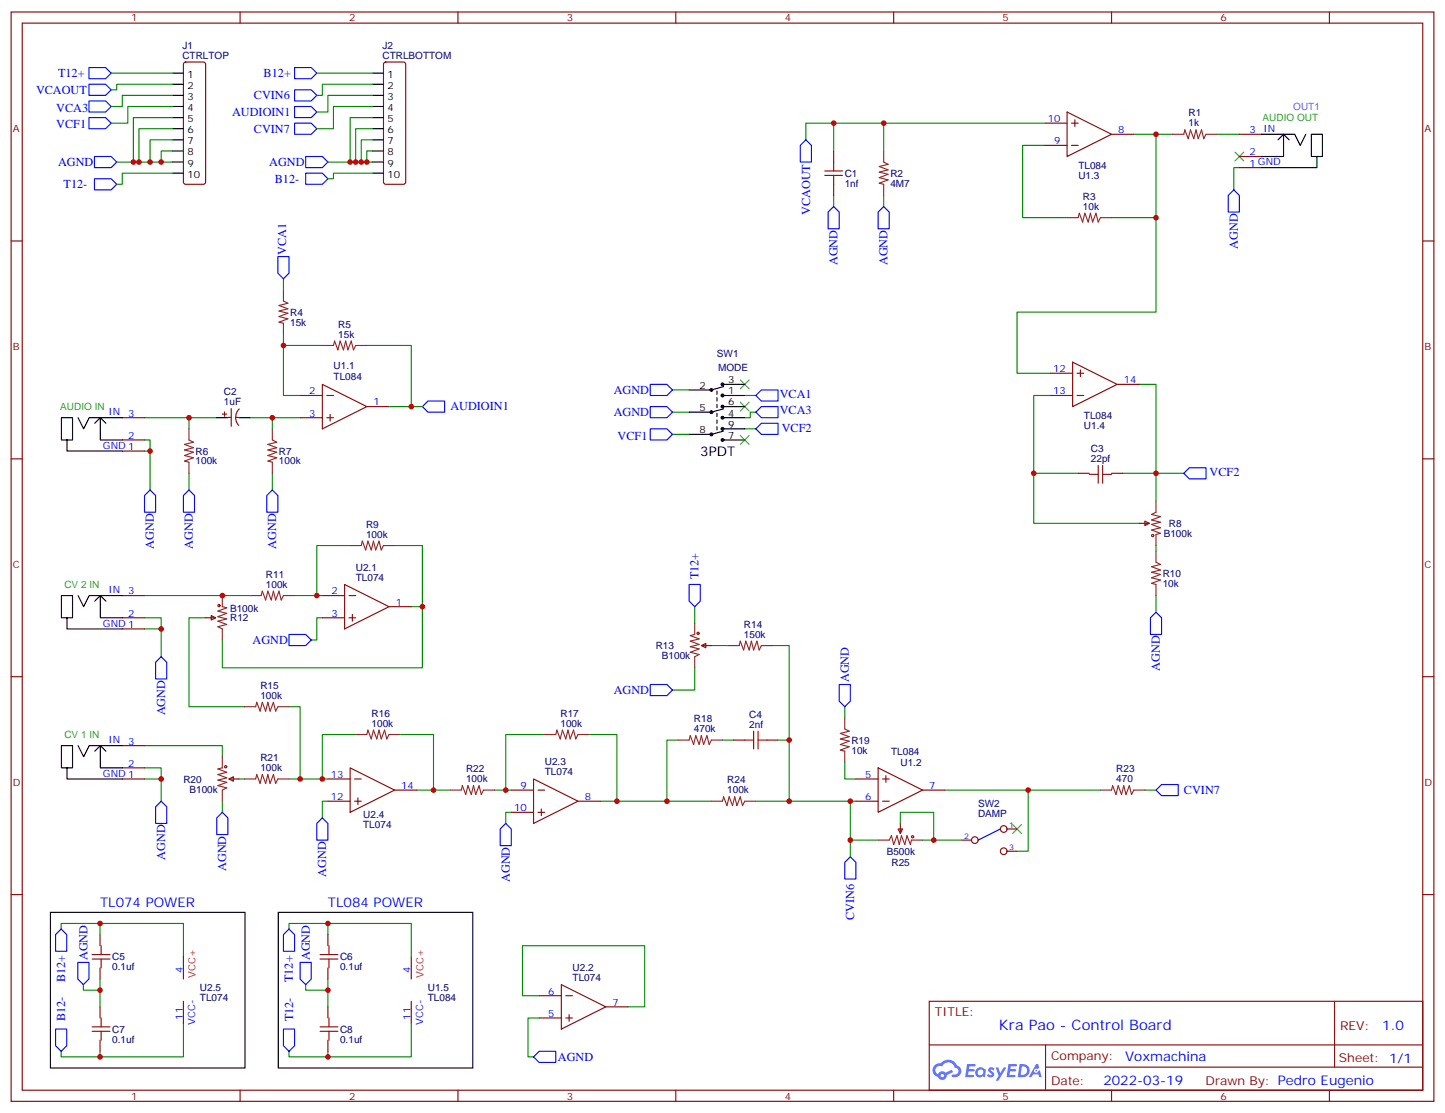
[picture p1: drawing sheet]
<svg xmlns="http://www.w3.org/2000/svg" width="459mm" height="353mm" viewBox="0 0 459 353" stroke-linecap="round" stroke-linejoin="round" font-family="sans-serif">
<g fill="none" stroke="#870000" stroke-width=".35">
<path d="M3.5 3.8h451.6v345.7h-451.6zM7.1 7.3h444.5v338.7h-444.5zM76.2 3.8v3.5M145.3 3.8v3.5M214.5 3.8v3.5M283.6 3.8v3.5M352.8 3.8v3.5M421.9 3.8v3.5M3.5 76.5h3.6M451.6 76.5h3.5M3.5 145.6h3.6M451.6 145.6h3.5"/>
<path d="M3.5 214.8h3.6M451.6 214.8h3.5M3.5 283.9h3.6M451.6 283.9h3.5M294.9 317.8h156.7v28.2h-156.7zM423.5 317.8l.1 20.9M295 331.6h156.4M331.8 338.7h119.6M331.8 331.6v14.1M76.2 346v3.5M145.3 346v3.5M214.5 346v3.5"/>
<path d="M283.6 346v3.5M352.8 346v3.5M421.9 346v3.5"/>
</g>
<g fill="#5487ff">
<path d="M313.9 339a1.22 1.22 0 0 1 1.7 .2l-.4 .6a.47 .47 0 0 0-.3-.4 .47 .47 0 0 0-.5 .2l.2 .2a1.14 1.14 0 0 1 .7 1.8 1.14 1.14 0 0 1-1.9 0l-.2-.2 .5-.6 .7 .4a.29 .29 0 0 0 .4-.2 .29 .29 0 0 0-.3-.3 1.04 1.04 0 0 1-.6-1.7z"/>
<path d="M306.9 337.7h2.4l.3 .2-.1 .5h-1.9l-.1 .9h1.5l.4 .4-.4 .3h-1.6l-.2 1.1 1.8 .1 .1 .3-.1 .3-2.7 .1z"/>
<path d="M320.1 337.7l2.6 .2-.1 .5h-1.8l-.1 .9h1.5l.3 .4-.4 .3h-1.5l-.2 1.1 1.7 .1 .2 .3-.2 .3-2.6 .1z"/>
<path d="M328.8 337.7h.7l.3 1.3-.6 .3a.69 .69 0 0 0-1 .3 .69 .69 0 0 0 .5 .9 .69 .69 0 0 0 .8-.6l.5-.2 .6 2.2h-.8l-.2-.9h-1.7l-.5 .9h-.9z"/>
<path d="M316 338.8h.8l.6 1.8 1.1-1.8h.9l-2.5 4.2h-.9l.9-1.6z"/>
<path d="M323.6 337.7l-.6 4.2h1.4a2.11 2.11 0 0 0 2.4-2.2 2.11 2.11 0 0 0-2.5-2zM324.3 338.4a1.43 1.43 0 0 1 1.7 1.7 1.43 1.43 0 0 1-2.1 1z"/>
<path d="M309.9 339.3a1.54 1.54 0 0 0-.1 2.2 1.54 1.54 0 0 0 2.2 .1l.6 .3 .3-2.3-.6-.3a1.49 1.49 0 0 0-2.4 0zM310.2 340.3a.94 .94 0 0 1 1.8 0 .94 .94 0 0 1-1.8 0z"/>
<path d="M296.6 338.1a2.18 2.18 0 0 0 1.1 3.7 1.44 1.44 0 0 0 1.6 .9 1.44 1.44 0 0 0 1.2-1.5l2-1-.4-.7-2 1a1.47 1.47 0 0 0-2.4 .4 1.39 1.39 0 0 1-.7-1.9 1.39 1.39 0 0 1 2-.5 2.12 2.12 0 0 1 2.2-1.3 2.12 2.12 0 0 1 1.9 1.7 1.14 1.14 0 0 1 1.1 1.4 1.14 1.14 0 0 1-1.7 .7 .43 .43 0 0 0-.5 .4 .43 .43 0 0 0 .4 .5 1.98 1.98 0 0 0 2.5-1.3 1.98 1.98 0 0 0-1.2-2.5 3.1 3.1 0 0 0-5.3-.7l-.8 .1zM298.5 341.4a.55 .55 0 0 1 1.1 0 .55 .55 0 0 1-1.1 0z"/>
<circle cx="328.8" cy="339.8" r=".26"/>
</g>
<path d="M391.9 48.3l2.9 2.8M394.8 48.3l-2.9 2.8M234.9 120.6l2.9 2.8M234.9 138.2l2.9 2.8M234.9 127.6l2.9 2.9M237.8 120.6l-2.9 2.8M237.8 138.2l-2.9 2.8M237.8 127.6l-2.9 2.9M321.4 261.7l2.8 2.8M324.2 261.7l-2.8 2.8" fill="none" stroke="#3c3" stroke-width=".35"/>
<g fill="none" stroke="#008700" stroke-width=".35">
<path d="M35.3 23.2h19.4M54.7 26.7h-17.7v1.8h-1.7M54.7 37.3h-12.4v14.1M54.7 30.3h-15.9v3.5h-3.5M54.7 33.8h-14.1v5.3h-5.3M100.5 23.2h17.7M118.2 26.7h-15.9v3.6h-1.8M118.2 30.3h-14.1v5.3h-3.6M118.2 37.3h-7.1v14.1M118.2 33.8h-12.4v7.1h-5.3M264.6 39.1h15.9v8.8M280.5 39.1h51.1"/>
<path d="M37 51.4h17.7M54.7 55h-15.9v3.5h-1.8M54.7 47.9h-3.5v3.5M54.7 44.4h-7.1v7M54.7 40.9h-10.6v10.5M104.1 51.4h14.1M118.2 55h-12.4v1.7h-1.7M118.2 47.9h-1.8v3.5M118.2 44.4h-3.5v7M118.2 40.9h-5.3v10.5M255.8 44.4v-5.3h8.8v8.8M331.6 46.1h-7v23h14.1"/>
<path d="M359.8 42.6h7.1v26.5h-14.1M366.9 42.6h5.3M386.3 42.6h7M393.3 53.2h-1.7v7.1M264.6 62v3.5M280.5 62v3.5M366.9 69.1v30h-44.1v19.4h10.6M90 88.5v3.5M90 106.1v3.5M102.3 109.6h-12.3v15.9h5.2M116.4 109.6h14.1v19.4h-7M45.9 132.6h14.1v3.5"/>
<path d="M45.9 139.6h1.7v3.6h-1.7M60 132.6h8.8M79.4 132.6h7v3.5M86.4 132.6h8.8M130.5 129h3.6M213.4 123.8h5.3M213.4 130.8h5.3M213.4 137.9h5.3M236.4 125.5h3.5M236.4 136.1h3.5M239.9 130.8h-1.8v1.8h-1.7M333.4 125.5h-5.3v24.7h14.1"/>
<path d="M361.6 122h5.3v28.2h-10.6M47.6 143.2v12.3M60 150.2v5.3M86.4 150.2v5.3M328.1 150.2v15.9h33.5M375.7 150.2h-8.8v8.8M111.1 173.1h-10.6v15.9M125.2 173.1h8.9v19.4h-3.6M366.9 173.1v1.8M45.9 189h33.5M45.9 196.1h5.3v3.5h-5.3M51.2 199.6v8.8"/>
<path d="M65.3 196.1h-5.3v28.2h17.6M93.5 189h8.8M102.3 196.1h-1.8v7h-1.7M134.1 192.5v19.4h-63.5v-8.8M220.5 192.5v5.3M366.9 189v5.3M220.5 211.9v7.1h-7.1M225.8 204.9h5.3M245.2 204.9h5.3v30h-3.6M45.9 236.6h24.7v3.6M91.7 224.3h3.5v22.9M112.9 233.1h-10.6v14.1"/>
<path d="M127 233.1h10.6v17.7h-5.3M172.9 233.1h-12.4v17.7M187 233.1h8.8v21.2h-5.3M215.2 234.9h-3.5v19.4M229.3 234.9h3.5M250.5 234.9v19.4h-10.6M268.1 224.3v3.5M45.9 243.7h5.3v3.5h-5.3M51.2 247.2v7.1M70.6 254.3v3.5M75.8 247.2h1.8M91.7 247.2h12.4"/>
<path d="M104.1 254.3h-1.8v5.3M137.6 250.8h5.3M157 250.8h5.3M162.3 257.8h-1.8v3.5M195.8 254.3h30M250.5 254.3h19.4v12.3h8.8M268.1 241.9v5.3h3.5M269.9 254.3h1.7M299.9 250.8h49.3M326.3 250.8v19.4h-3.5M363.4 250.8h3.5M269.9 266.6v5.3"/>
<path d="M285.8 261.3v-3.5h10.5v8.8h-3.5M296.3 266.6h8.9M19.4 294.9v-1.8h38.8v10.6M31.7 293.1v3.5M91.7 294.9v-1.8h38.8v10.6M104.1 293.1v3.5M31.7 310.7v3.6h-5.2v-1.8M31.7 314.3v5.2M104.1 310.7v3.6h-7.1v-1.8M104.1 314.3v5.2M171.1 316h-5.3v-15.9h38.8v19.4h-5.3M31.7 333.7v1.7"/>
<path d="M58.2 324.8v10.6h-38.8v-1.7M104.1 333.7v1.7M130.5 324.8v10.6h-38.8v-1.7M171.1 323.1h-3.5v12.3h1.7"/>
</g>
<g fill="none" stroke="#00f" stroke-width=".35">
<path d="M28.2 21.4h5.3l1.8 1.8-1.8 1.8h-5.3zM28.2 26.7h5.3l1.8 1.8-1.8 1.8h-5.3zM28.2 37.3h5.3l1.8 1.8-1.8 1.8h-5.3zM28.2 32h5.3l1.8 1.8-1.8 1.8h-5.3zM93.5 21.4h5.3l1.7 1.8-1.7 1.8h-5.3zM93.5 28.5h5.3l1.7 1.8-1.7 1.7h-5.3zM93.5 33.8h5.3l1.7 1.8-1.7 1.7h-5.3zM93.5 39.1h5.3l1.7 1.8-1.7 1.7h-5.3zM30 49.7h5.3l1.7 1.7-1.7 1.8h-5.3zM30 56.7h5.3l1.7 1.8-1.7 1.8h-5.3zM97 49.7h5.3l1.8 1.7-1.8 1.8h-5.3zM97 55h5.3l1.8 1.7-1.8 1.8h-5.3z"/>
<path d="M255.8 44.4l1.7 1.7v5.3h-3.5v-5.3zM262.8 67.3l1.8-1.8 1.7 1.8v5.3h-3.5zM278.7 67.3l1.8-1.8 1.7 1.8v5.3h-3.5zM391.6 60.3l1.7 1.7v5.3h-3.5v-5.3zM88.2 81.4h3.5v5.3l-1.7 1.8-1.8-1.8zM134.1 129l1.7-1.7h5.3v3.5h-5.3zM206.4 136.1h5.3l1.7 1.8-1.7 1.7h-5.3zM206.4 122h5.3l1.7 1.8-1.7 1.7h-5.3zM206.4 129h5.3l1.7 1.8-1.7 1.8h-5.3zM239.9 130.8l1.8-1.8h5.2v3.6h-5.2zM239.9 125.5l1.8-1.7h5.2v3.5h-5.2zM239.9 136.1l1.8-1.8h5.2v3.6h-5.2z"/>
<path d="M47.6 155.5l1.8 1.8v5.3h-3.5v-5.3zM60 155.5l1.7 1.8v5.3h-3.5v-5.3zM86.4 155.5l1.8 1.8v5.3h-3.5v-5.3zM375.7 150.2l1.8-1.8h5.3v3.6h-5.3zM218.7 185.5h3.5v5.3l-1.7 1.7-1.8-1.7zM366.9 194.3l1.8 1.8v5.3h-3.6v-5.3zM51.2 208.4l1.7 1.8v5.3h-3.5v-5.3zM91.7 201.4h5.3l1.8 1.7-1.8 1.8h-5.3zM206.4 217.2h5.3l1.7 1.8-1.7 1.8h-5.3zM266.3 217.2h3.6v5.3l-1.8 1.8-1.8-1.8zM51.2 254.3l1.7 1.7v5.3h-3.5v-5.3zM70.6 257.8l1.7 1.8v5.3h-3.5v-5.3z"/>
<path d="M102.3 259.6l1.8 1.7v5.3h-3.6v-5.3zM366.9 250.8l1.8-1.8h5.2v3.5h-5.2zM160.5 261.3l1.8 1.8v5.3h-3.6v-5.3zM269.9 271.9l1.7 1.8v5.3h-3.5v-5.3zM317.5 263.1l-7.1 3.5M19.4 294.9l1.8 1.7v5.3h-3.6v-5.3zM90 296.6l1.7-1.7 1.8 1.7v5.3h-3.5zM24.7 305.4h3.5v5.3l-1.7 1.8-1.8-1.8zM95.2 305.4h3.6v5.3l-1.8 1.8-1.8-1.8zM17.6 326.6h3.6v5.3l-1.8 1.8-1.8-1.8zM90 326.6h3.5v5.3l-1.8 1.8-1.7-1.8zM169.3 335.4l1.8-1.7h5.3v3.5h-5.3z"/>
</g>
<g fill="#000" stroke="#000" stroke-width=".35">
<circle cx="225.8" cy="137.9" r=".44"/>
<circle cx="225.8" cy="123.8" r=".44"/>
<circle cx="225.8" cy="130.8" r=".44"/>
<circle cx="229.3" cy="122" r=".44"/>
<circle cx="229.3" cy="136.1" r=".44"/>
<circle cx="229.3" cy="139.6" r=".44"/>
<circle cx="229.3" cy="125.5" r=".44"/>
<circle cx="229.3" cy="129" r=".44"/>
<circle cx="229.3" cy="132.6" r=".44"/>
</g>
<g fill="none" stroke="#000" stroke-width=".35">
<path d="M54.7 23.2h3.5M54.7 26.7h3.5M54.7 30.3h3.5M54.7 33.8h3.5M54.7 37.3h3.5M118.2 23.2h3.5M118.2 26.7h3.5M118.2 30.3h3.5M118.2 33.8h3.5M118.2 37.3h3.5M54.7 40.9h3.5M54.7 44.4h3.5"/>
<path d="M54.7 47.9h3.5M54.7 51.4h3.5M54.7 55h3.5M118.2 40.9h3.5M118.2 44.4h3.5M118.2 47.9h3.5M118.2 51.4h3.5M118.2 55h3.5M400.3 42.6h10.6l1.8 3.5 1.7-3.5M405.6 44.4l1.8-1.8v7.1h-7.1M407.4 42.6l1.7 1.8M418 49.7h1.7v-7.1h-3.5v7.1h1.8v3.5h-17.7"/>
<path d="M21.3 139.6h-1.8v-7h3.5v7h-1.7v3.6h17.6M24.8 132.6l1.7 3.5 1.8-3.5h10.6M31.8 132.6l-1.7 1.7M33.6 134.3l-1.8-1.7v7h7.1M68.8 132.6h3.5M75.8 132.6h3.6M227.5 124.1v1.1M227.5 126.2v1.1M227.5 128.3v1.1M227.5 131.2v1M227.5 133.3v1M227.5 135.4v1.1"/>
<path d="M229.3 129h7.1M229.3 132.6h7.1M229.3 136.1h7.1M229.3 139.6h7.1M229.3 125.5h7.1M229.3 122h7.1M229.7 129.8l-3.9 1h-7.1M229.7 136.8l-3.9 1.1h-7.1M229.7 122.7l-3.9 1.1h-7.1M21.3 196.1h-1.8v-7.1h3.5v7.1h-1.7v3.5h17.6M24.8 189l1.7 3.5 1.8-3.5h10.6M31.8 189l-1.7 1.8"/>
<path d="M33.6 190.8l-1.8-1.8v7.1h7.1M24.8 236.6l1.7 3.6 1.8-3.6h10.6M31.8 236.6l-1.7 1.8M33.6 238.4l-1.8-1.8v7.1h7.1M21.3 243.7h-1.8v-7.1h3.5v7.1h-1.7v3.5h17.6M16 289.6h61.7v49.3h-61.7zM88.3 289.6h61.8v49.3h-61.8z"/>
</g>
<g fill="none" stroke="#8c2424" stroke-width=".35">
<path d="M280.5 47.9v3.5l1.4 .7-2.9 .7 2.9 1.1-2.9 .7 2.9 .7-2.9 1.1 2.9 .7-2.9 1 1.5 .4v3.5M372.2 42.6h3.5l.4-1.4 1 2.8 .7-2.8 1.1 2.8 .7-2.8 .7 2.8 1-2.8 .8 2.8 .7-1.4h3.5M338.7 69.1h3.5l.3-1.4 1.1 2.8 .7-2.8 1.1 2.8 .7-2.8 .7 2.8 1-2.8 .7 2.8 .7-1.4h3.6M90 92v3.5l1.4 .7-2.9 .7 2.9 1.1-2.9 .7 2.9 .7-2.9 1.1 2.9 .7-2.9 1 1.5 .4v3.5M102.3 109.6h3.5l.4-1.4 1 2.9 .7-2.9 1.1 2.9 .7-2.9 .7 2.9 1.1-2.9 .7 2.9 .7-1.5h3.5M60 136.1v3.5l1.4 .7-2.8 .7 2.8 1.1-2.8 .7 2.8 .7-2.8 1.1 2.8 .7-2.8 1 1.4 .4v3.5M86.4 136.1v3.5l1.4 .7-2.8 .7 2.8 1.1-2.8 .7 2.8 .7-2.8 1.1 2.8 .7-2.8 1 1.4 .4v3.5M366.9 159v3.6l-1.4 .7 2.8 .7-2.8 1 2.8 .7-2.8 .7 2.8 1.1-2.8 .7 2.8 1.1-1.4 .3v3.5M111.1 173.1h3.5l.4-1.4 1.1 2.9 .7-2.9 1 2.9 .7-2.9 .7 2.9 1.1-2.9 .7 2.9 .7-1.5h3.5M366.9 174.9v3.5l1.4 .7-2.8 .7 2.8 1.1-2.8 .7 2.8 .7-2.8 1.1 2.8 .7-2.8 1 1.4 .4v3.5M70.6 189v3.5l1.4 .4-2.9 1.1 2.9 .7-2.9 1 2.9 .7-2.9 .7 2.9 1.1-2.9 .7 1.5 .7v3.5M79.4 189h3.5l.4-1.4 1 2.8 .7-2.8 1.1 2.8 .7-2.8 .7 2.8 1-2.8 .7 2.8 .8-1.4h3.5"/>
<path d="M220.5 197.8v3.6l-1.4 .3 2.8 1.1-2.8 .7 2.8 1-2.8 .7 2.8 .8-2.8 1 2.8 .7-1.4 .7v3.5M231.1 204.9h3.5l.3-1.4 1.1 2.8 .7-2.8 1.1 2.8 .7-2.8 .7 2.8 1-2.8 .7 2.8 .7-1.4h3.6M77.6 224.3h3.5l.4-1.4 1 2.8 .8-2.8 1 2.8 .7-2.8 .7 2.8 1.1-2.8 .7 2.8 .7-1.4M88.2 224.3h3.5M112.9 233.1h3.5l.4-1.4 1 2.8 .7-2.8 1.1 2.8 .7-2.8 .7 2.8 1.1-2.8 .7 2.8 .7-1.4h3.5M172.9 233.1h3.5l.3-1.4 1.1 2.8 .7-2.8 1.1 2.8 .7-2.8 .7 2.8 1-2.8 .7 2.8 .7-1.4h3.6M215.2 234.9h3.5l.4-1.4 1 2.8 .7-2.8 1.1 2.8 .7-2.8 .7 2.8 1.1-2.8 .7 2.8 .7-1.4M225.8 234.9h3.5M268.1 227.8v3.6l1.4 .7-2.8 .7 2.8 1-2.8 .7 2.8 .7-2.8 1.1 2.8 .7-2.8 1.1 1.4 .3v3.5M70.6 240.2v3.5l-1.5 .4 2.9 1-2.9 .7 2.9 1.1-2.9 .7 2.9 .7-2.9 1 2.9 .7-1.4 .8v3.5M77.6 247.2h3.5l.4-1.4 1 2.8 .8-2.8 1 2.8 .7-2.8 .7 2.8 1.1-2.8 .7 2.8 .7-1.4M88.2 247.2h3.5"/>
<path d="M142.9 250.8h3.5l.4-1.5 1 2.9 .7-2.9 1.1 2.9 .7-2.9 .7 2.9 1-2.9 .7 2.9 .8-1.4h3.5M225.8 254.3h3.5l.4-1.4 1 2.8 .7-2.8 1.1 2.8 .7-2.8 .7 2.8 1-2.8 .8 2.8 .7-1.4h3.5M349.2 250.8h3.6l.3-1.5 1.1 2.9 .7-2.9 1 2.9 .8-2.9 .7 2.9 1-2.9 .7 2.9 .7-1.4h3.6M278.7 266.6h3.5l.7-1.4 .7 2.8 1.1-2.8 .7 2.8 .7-2.8 1.1 2.8 .7-2.8 1 2.8 .4-1.4h3.5"/>
</g>
<g fill="none" stroke="#870000" stroke-width=".35">
<path d="M58.4 19.9l.5-.2h5.7l.5 .2 .2 .5v37.4l-.3 .5-.4 .2h-5.7l-.5-.2-.2-.5v-37.4zM121.9 19.9l.5-.2h5.7l.5 .2 .2 .5v37.4l-.3 .5-.4 .2h-5.7l-.5-.2-.2-.5v-37.4zM331.6 39.1h7.1M338.7 35.6l14.1 7-14.1 7.1zM340.1 39.1h2.1M341.1 38v2.1M264.6 47.9v3.5M264.6 58.5v3.5M331.6 46.1h7.1M340.1 46.1h2.1M352.8 42.6h7M393.3 53.2h7.1"/>
<path d="M393.3 49.7h7.1M393.3 42.6h7.1M333.4 118.5h7M340.4 114.9l14.1 7.1-14.1 7zM341.8 118.5h2.2M342.9 117.4v2.1M38.8 139.6h7.1M38.8 132.6h7.1M70.6 131.4h1.4M71.3 130.7v1.4M72.3 132.5h1.1M73.4 129.7v5.6"/>
<path d="M74.8 132.5h1M75.9 129.8a3.8 3.8 0 0 0-.1 5.2M95.2 132.6h7.1M95.2 125.5h7.1M102.3 122l14.1 7-14.1 7.1zM103.7 132.6h2.1M103.7 125.5h2.1M104.8 131.5v2.1M116.4 129h7.1M333.4 125.5h7M341.8 125.5h2.2M354.5 122h7.1"/>
<path d="M38.8 143.2h7.1M342.2 150.2h3.5M352.8 150.2h3.5M361.6 166.1h3.2M363.4 165.4l1.4 .7-1.4 .7zM38.8 196.1h7.1M38.8 189h7.1M38.8 199.6h7.1M65.3 196.1h3.1M67 195.4l1.4 .7-1.4 .7zM102.3 196.1h7.1M102.3 189h7.1"/>
<path d="M109.4 185.5l14.1 7-14.1 7.1zM110.8 196.1h2.1M110.8 189h2.1M111.8 195v2.1M123.5 192.5h7M222.6 204.9l1.4-.7v1.4zM222.6 204.9h3.2M38.8 236.6h7.1M232.8 234.9h3.6M243.4 234.9h3.5M38.8 247.2h7.1M38.8 243.7h7.1"/>
<path d="M72.7 247.2l1.4-.7v1.4zM72.7 247.2h3.1M104.1 247.2h7M104.1 254.3h7M111.1 243.7l14.1 7.1-14.1 7zM112.5 247.2h2.2M112.5 254.3h2.2M113.6 253.2v2.1M125.2 250.8h7.1M162.3 250.8h7M162.3 257.8h7M169.3 247.2l14.1 7.1-14.1 7z"/>
<path d="M170.7 250.8h2.2M170.7 257.8h2.2M171.8 256.8v2.1M183.4 254.3h7.1M271.6 247.2h7.1M271.6 254.3h7.1M278.7 243.7l14.1 7.1-14.1 7zM280.1 247.2h2.1M280.1 254.3h2.1M281.2 246.2v2.1M292.8 250.8h7.1M285 263.1h1.5l-.7 1.4z"/>
<path d="M285.8 261.3v3.2M305.2 266.6h3.1M319.6 270.2h3.2M319.6 263.1h3.2M31.7 296.6v3.5M104.1 296.6v3.5M31.7 307.2v3.5M31.7 319.5v3.6M58.2 303.7v7M58.2 317.8v7M104.1 307.2v3.5M104.1 319.5v3.6"/>
<path d="M130.5 303.7v7M130.5 317.8v7M171.1 316h7.1M178.2 312.5l14.1 7-14.1 7.1zM179.6 316h2.1M192.3 319.5h7M31.7 330.1v3.6M104.1 330.1v3.6M171.1 323.1h7.1M179.6 323.1h2.1M180.6 322v2.1"/>
<circle cx="309.4" cy="266.6" r="1.06"/>
<circle cx="318.6" cy="263.1" r="1.06"/>
<circle cx="318.6" cy="270.2" r="1.06"/>
</g>
<g fill="none" stroke="#a10000" stroke-width=".35">
<path d="M261.8 54.3h5.6M261.8 55.7h5.6M264.6 51.4v2.9M264.6 55.7v2.8M345.7 150.6h2.8M348.5 147.7v5.7M350 150.6h2.8M350 147.7v5.7M236.4 234.9h2.8M239.2 232.1v5.6M240.6 232.1v5.6M240.6 234.9h2.8"/>
<path d="M29.3 304.4h5.6M29.3 303h5.6M32.1 300.1v2.9M32.1 304.4v2.8M101.6 304.4h5.6M101.6 303h5.6M104.4 300.1v2.9M104.4 304.4v2.8M29.3 327.3h5.6M29.3 325.9h5.6M32.1 323.1v2.8M32.1 327.3v2.8"/>
<path d="M101.6 327.3h5.6M101.6 325.9h5.6M104.4 323.1v2.8M104.4 327.3v2.8"/>
<circle cx="365.8" cy="170" r=".35"/>
<circle cx="69.5" cy="192.2" r=".35"/>
<circle cx="221.5" cy="201" r=".35"/>
<circle cx="71.6" cy="243.3" r=".35"/>
<circle cx="289.6" cy="265.6" r=".35"/>
</g>
<g fill="#c00">
<circle cx="366.9" cy="150.2" r=".88"/>
<circle cx="328.1" cy="150.2" r=".88"/>
<circle cx="366.9" cy="69.1" r=".88"/>
<circle cx="366.9" cy="42.6" r=".88"/>
<circle cx="326.3" cy="250.8" r=".88"/>
<circle cx="90" cy="109.6" r=".88"/>
<circle cx="60" cy="132.6" r=".88"/>
<circle cx="47.6" cy="143.2" r=".88"/>
<circle cx="250.5" cy="234.9" r=".88"/>
<circle cx="211.7" cy="254.3" r=".88"/>
<circle cx="195.8" cy="254.3" r=".88"/>
<circle cx="104.1" cy="314.3" r=".88"/>
<circle cx="104.1" cy="335.4" r=".88"/>
<circle cx="104.1" cy="293.1" r=".88"/>
<circle cx="100.5" cy="189" r=".88"/>
<circle cx="70.6" cy="189" r=".88"/>
<circle cx="95.3" cy="247.2" r=".88"/>
<circle cx="160.5" cy="250.8" r=".88"/>
<circle cx="137.6" cy="250.8" r=".88"/>
<circle cx="102.3" cy="247.2" r=".88"/>
<circle cx="51.2" cy="199.6" r=".88"/>
<circle cx="51.2" cy="247.2" r=".88"/>
<circle cx="86.4" cy="132.6" r=".88"/>
<circle cx="31.8" cy="293.1" r=".88"/>
<circle cx="31.8" cy="335.4" r=".88"/>
<circle cx="31.8" cy="314.3" r=".88"/>
<circle cx="269.9" cy="266.6" r=".88"/>
<circle cx="130.5" cy="129" r=".88"/>
<circle cx="264.6" cy="39.1" r=".88"/>
<circle cx="280.5" cy="39.1" r=".88"/>
<circle cx="134.1" cy="192.5" r=".88"/>
<circle cx="51.2" cy="51.4" r=".88"/>
<circle cx="47.6" cy="51.4" r=".88"/>
<circle cx="44.1" cy="51.4" r=".88"/>
<circle cx="42.3" cy="51.4" r=".88"/>
<circle cx="116.4" cy="51.4" r=".88"/>
<circle cx="114.7" cy="51.4" r=".88"/>
<circle cx="112.9" cy="51.4" r=".88"/>
<circle cx="111.1" cy="51.4" r=".88"/>
<circle cx="250.5" cy="254.3" r=".88"/>
<circle cx="269.9" cy="254.3" r=".88"/>
<circle cx="296.3" cy="266.6" r=".88"/>
</g>
<text font-size="4.6" fill="#00f" x="317" y="326.8">Kra Pao - Control Board</text>
<text font-size="4.2" x="222.2" y="144.6">3PDT</text>
<g font-size="4.2" fill="#00f">
<text x="31.7" y="287.8">TL074 POWER</text>
<text x="104.1" y="287.8">TL084 POWER</text>
<text x="438.7" y="327">1.0</text>
<text x="357.1" y="336.6">Voxmachina</text>
<text x="350.2" y="344.4">2022-03-19</text>
</g>
<g font-size="3.9" fill="#00f">
<text x="11.4" y="29.8">VCAOUT</text>
<text x="18.4" y="24.5">T12+</text>
<text x="83.7" y="24.5">B12+</text>
<text x="17.9" y="35.6">VCA3</text>
<text x="80.6" y="31.5">CVIN6</text>
<text x="17.9" y="40.7">VCF1</text>
<text x="73.7" y="36.8">AUDIOIN1</text>
<text x="80.6" y="42.2">CVIN7</text>
<text x="18.4" y="52.7">AGND</text>
<text x="85.4" y="52.7">AGND</text>
<text x="20.2" y="59.7">T12-</text>
<text x="87.2" y="58">B12-</text>
<text x="257.1" y="68.2" transform="rotate(-90 257.1 68.2)">VCAOUT</text>
<text x="90.8" y="80.9" transform="rotate(-90 90.8 80.9)">VCA1</text>
<text x="392.8" y="78.9" transform="rotate(-90 392.8 78.9)">AGND</text>
<text x="265.8" y="84.2" transform="rotate(-90 265.8 84.2)">AGND</text>
<text x="281.7" y="84.2" transform="rotate(-90 281.7 84.2)">AGND</text>
<text x="194.8" y="125">AGND</text>
<text x="142.9" y="130.3">AUDIOIN1</text>
<text x="247.5" y="131.5">VCA3</text>
<text x="247.5" y="126.3">VCA1</text>
<text x="194.8" y="132.1">AGND</text>
<text x="248.1" y="137">VCF2</text>
<text x="196" y="139.5">VCF1</text>
<text x="383.9" y="151">VCF2</text>
<text x="48.9" y="174.1" transform="rotate(-90 48.9 174.1)">AGND</text>
<text x="61.2" y="174.1" transform="rotate(-90 61.2 174.1)">AGND</text>
<text x="87.7" y="174.1" transform="rotate(-90 87.7 174.1)">AGND</text>
<text x="221.7" y="183.9" transform="rotate(-90 221.7 183.9)">T12+</text>
<text x="80.1" y="204.4">AGND</text>
<text x="368.1" y="212.9" transform="rotate(-90 368.1 212.9)">AGND</text>
<text x="194.8" y="220.3">AGND</text>
<text x="269.4" y="216.5" transform="rotate(-90 269.4 216.5)">AGND</text>
<text x="52.4" y="227.1" transform="rotate(-90 52.4 227.1)">AGND</text>
<text x="375.8" y="252">CVIN7</text>
<text x="52.4" y="272.9" transform="rotate(-90 52.4 272.9)">AGND</text>
<text x="71.8" y="276.4" transform="rotate(-90 71.8 276.4)">AGND</text>
<text x="103.6" y="278.2" transform="rotate(-90 103.6 278.2)">AGND</text>
<text x="161.8" y="280" transform="rotate(-90 161.8 280)">AGND</text>
<text x="271.1" y="291.9" transform="rotate(-90 271.1 291.9)">CVIN6</text>
<text x="27.7" y="304.7" transform="rotate(-90 27.7 304.7)">AGND</text>
<text x="98.3" y="304.7" transform="rotate(-90 98.3 304.7)">AGND</text>
<text x="20.7" y="311.7" transform="rotate(-90 20.7 311.7)">B12+</text>
<text x="93" y="311.7" transform="rotate(-90 93 311.7)">T12+</text>
<text x="20.7" y="324.1" transform="rotate(-90 20.7 324.1)">B12-</text>
<text x="93" y="324.1" transform="rotate(-90 93 324.1)">T12-</text>
<text x="177.1" y="336.7">AGND</text>
</g>
<g font-size="3.9" fill="#800">
<text x="296.7" y="322.4">TITLE:</text>
<text x="425.3" y="327">REV:</text>
<text x="333.6" y="336.6">Company:</text>
<text x="425" y="337.2">Sheet: 1/1</text>
<text x="333.6" y="344.2">Date:</text>
<text x="382.6" y="344.3">Drawn By: Pedro Eugenio</text>
</g>
<g font-size="3.2" fill="#800">
<text x="41.6" y="6.8">1</text>
<text x="110.8" y="6.8">2</text>
<text x="179.9" y="6.8">3</text>
<text x="249.1" y="6.8">4</text>
<text x="318.2" y="6.8">5</text>
<text x="387.3" y="6.8">6</text>
<text x="4.1" y="41.9">A</text>
<text x="452.1" y="41.9">A</text>
<text x="4.1" y="111.1">B</text>
<text x="452.1" y="111.1">B</text>
<text x="4.1" y="180.2">C</text>
<text x="452.1" y="180.2">C</text>
<text x="4.1" y="249.3">D</text>
<text x="452.1" y="249.3">D</text>
<text x="41.6" y="349">1</text>
<text x="110.8" y="349">2</text>
<text x="179.9" y="349">3</text>
<text x="249.1" y="349">4</text>
<text x="318.2" y="349">5</text>
<text x="387.3" y="349">6</text>
</g>
<g font-size="3.2" fill="#000080">
<text x="57.9" y="15.5">J1</text>
<text x="121.4" y="15.5">J2</text>
<text x="57.9" y="18.6">CTRLTOP</text>
<text x="121.4" y="18.6">CTRLBOTTOM</text>
<text x="377.2" y="40.1">1k</text>
<text x="377.2" y="37">R1</text>
<text x="342.2" y="53.6">TL084</text>
<text x="268.1" y="59.3">1nf</text>
<text x="268.1" y="56.1">C1</text>
<text x="282.6" y="59.3">4M7</text>
<text x="282.6" y="56.1">R2</text>
<text x="342.2" y="56.9">U1.3</text>
<text x="343.7" y="63.4">R3</text>
<text x="343.7" y="66.6">10k</text>
<text x="92.1" y="100.2">R4</text>
<text x="92.1" y="103.4">15k</text>
<text x="107.3" y="107.2">15k</text>
<text x="107.3" y="104">R5</text>
<text x="227.5" y="113.2">SW1</text>
<text x="105.9" y="117.2">U1.1</text>
<text x="227.9" y="117.8">MODE</text>
<text x="71.1" y="125.4">C2</text>
<text x="105.9" y="120.6">TL084</text>
<text x="71.1" y="128.6">1uF</text>
<text x="344" y="132.9">TL084</text>
<text x="344" y="136.3">U1.4</text>
<text x="346.2" y="143.5">C3</text>
<text x="62.1" y="147.4">100k</text>
<text x="62.1" y="144.3">R6</text>
<text x="88.5" y="147.4">100k</text>
<text x="88.5" y="144.3">R7</text>
<text x="346.2" y="146.7">22pf</text>
<text x="116.2" y="167.5">R9</text>
<text x="371" y="167.2">R8</text>
<text x="116.2" y="170.7">100k</text>
<text x="369.3" y="170.3">B100k</text>
<text x="84.4" y="183.4">R11</text>
<text x="112.9" y="184.3">TL074</text>
<text x="112.9" y="181.1">U2.1</text>
<text x="369" y="183.1">R10</text>
<text x="84.4" y="186.5">100k</text>
<text x="369" y="186.3">10k</text>
<text x="73" y="194.2">B100k</text>
<text x="73" y="197.2">R12</text>
<text x="236.1" y="202.4">150k</text>
<text x="236.1" y="199.2">R14</text>
<text x="208.1" y="206">R13</text>
<text x="210.1" y="209.2">B100k</text>
<text x="82.6" y="221.8">100k</text>
<text x="82.6" y="218.7">R15</text>
<text x="117.9" y="227.5">R16</text>
<text x="177.9" y="227.5">R17</text>
<text x="237.8" y="227.9">C4</text>
<text x="117.9" y="230.6">100k</text>
<text x="177.9" y="230.6">100k</text>
<text x="220.2" y="232.4">470k</text>
<text x="220.2" y="229.2">R18</text>
<text x="237.8" y="231">2nf</text>
<text x="270.2" y="239.2">10k</text>
<text x="270.2" y="236">R19</text>
<text x="282.8" y="239.5">TL084</text>
<text x="82.6" y="244.8">100k</text>
<text x="82.6" y="241.6">R21</text>
<text x="147.9" y="245.1">R22</text>
<text x="172.9" y="242.9">U2.3</text>
<text x="285.8" y="243.1">U1.2</text>
<text x="354.3" y="245.1">R23</text>
<text x="58.2" y="248.4">R20</text>
<text x="60.1" y="251.5">B100k</text>
<text x="147.9" y="248.3">100k</text>
<text x="172.9" y="246.1">TL074</text>
<text x="230.8" y="251.8">100k</text>
<text x="230.8" y="248.6">R24</text>
<text x="354.3" y="248.3">470</text>
<text x="310.4" y="256">SW2</text>
<text x="115.3" y="262.7">TL074</text>
<text x="115.3" y="259.5">U2.4</text>
<text x="310.4" y="259.2">DAMP</text>
<text x="281.4" y="271.3">B500k</text>
<text x="282.9" y="274.8">R25</text>
<text x="35.6" y="304.8">C5</text>
<text x="107.9" y="304.8">C6</text>
<text x="35.6" y="308">0.1uf</text>
<text x="107.9" y="308">0.1uf</text>
<text x="181.7" y="311.3">TL074</text>
<text x="181.7" y="308.1">U2.2</text>
<text x="63.5" y="317.7">TL074</text>
<text x="63.5" y="314.6">U2.5</text>
<text x="135.8" y="317.7">TL084</text>
<text x="135.8" y="314.6">U1.5</text>
<text x="35.6" y="327.7">C7</text>
<text x="107.9" y="327.7">C8</text>
<text x="35.6" y="330.9">0.1uf</text>
<text x="107.9" y="330.9">0.1uf</text>
</g>
<g font-size="3.2">
<text x="59.5" y="24.6">1</text>
<text x="59.5" y="28.2">2</text>
<text x="123" y="24.6">1</text>
<text x="123" y="28.2">2</text>
<text x="59.5" y="31.7">3</text>
<text x="59.5" y="35.2">4</text>
<text x="123" y="31.7">3</text>
<text x="123" y="35.2">4</text>
<text x="59.5" y="38.7">5</text>
<text x="123" y="38.7">5</text>
<text x="59.5" y="42.3">6</text>
<text x="59.5" y="45.8">7</text>
<text x="123" y="42.3">6</text>
<text x="123" y="45.8">7</text>
<text x="59.5" y="49.3">8</text>
<text x="59.5" y="52.8">9</text>
<text x="123" y="49.3">8</text>
<text x="123" y="52.8">9</text>
<text x="59.5" y="56.4">10</text>
<text x="123" y="56.4">10</text>
<text x="222" y="123.4">2</text>
<text x="231.1" y="125.2">1</text>
<text x="231.1" y="121.6">3</text>
<text x="222" y="130.5">5</text>
<text x="231.1" y="128.7">6</text>
<text x="222" y="137.5">8</text>
<text x="231.1" y="132.2">4</text>
<text x="231.1" y="135.7">9</text>
<text x="231.1" y="139.3">7</text>
</g>
<text font-size="3.2" fill="#66f" x="410.4" y="34.9">OUT1</text>
<g font-size="3.2" fill="#00f">
<text x="332.5" y="38.7">10</text>
<text x="401" y="41.9">IN</text>
<text x="334.5" y="45.8">9</text>
<text x="354.9" y="42.3">8</text>
<text x="396.5" y="42.3">3</text>
<text x="396.5" y="52.8">1 GND</text>
<text x="396.5" y="49.3">2</text>
<text x="334.3" y="118.1">12</text>
<text x="98.2" y="125.2">2</text>
<text x="334.3" y="125.2">13</text>
<text x="356.7" y="121.6">14</text>
<text x="34.5" y="131.9">IN</text>
<text x="118.5" y="128.7">1</text>
<text x="40.7" y="132.2">3</text>
<text x="98.2" y="132.2">3</text>
<text x="32.7" y="142.5">GND 1</text>
<text x="40.7" y="139.3">2</text>
<text x="34.5" y="188.3">IN</text>
<text x="40.7" y="188.7">3</text>
<text x="105.2" y="188.7">2</text>
<text x="40.7" y="195.7">2</text>
<text x="105.2" y="195.7">3</text>
<text x="125.6" y="192.2">1</text>
<text x="32.7" y="198.9">GND 1</text>
<text x="34.5" y="235.9">IN</text>
<text x="40.7" y="236.3">3</text>
<text x="40.7" y="243.3">2</text>
<text x="32.7" y="246.5">GND 1</text>
<text x="105" y="246.9">13</text>
<text x="127.4" y="250.4">14</text>
<text x="165.2" y="250.4">9</text>
<text x="274.6" y="246.9">5</text>
<text x="294.9" y="250.4">7</text>
<text x="105" y="253.9">12</text>
<text x="163.2" y="257.5">10</text>
<text x="185.6" y="253.9">8</text>
<text x="274.6" y="253.9">6</text>
<text x="58" y="309" transform="rotate(-90 58 309)">4</text>
<text x="130.3" y="309" transform="rotate(-90 130.3 309)">4</text>
<text x="174" y="315.7">6</text>
<text x="58" y="323.6" transform="rotate(-90 58 323.6)">11</text>
<text x="130.3" y="323.6" transform="rotate(-90 130.3 323.6)">11</text>
<text x="174" y="322.7">5</text>
<text x="194.4" y="319.2">7</text>
<text x="62" y="325.2" transform="rotate(-90 62 325.2)">VCC-</text>
<text x="134.3" y="325.2" transform="rotate(-90 134.3 325.2)">VCC-</text>
</g>
<g font-size="3.2" fill="#690">
<text x="400.7" y="38.5">AUDIO OUT</text>
<text x="19.1" y="130.2">AUDIO IN</text>
<text x="20.4" y="186.6">CV 2 IN</text>
<text x="20.4" y="234.3">CV 1 IN</text>
</g>
<g font-size="3.2" fill="#f00">
<text x="62.1" y="310.4" transform="rotate(-90 62.1 310.4)">VCC+</text>
<text x="134.4" y="310.4" transform="rotate(-90 134.4 310.4)">VCC+</text>
</g>
<g font-size="2.5" fill="#00f">
<text x="320.3" y="262.7">1</text>
<text x="306.1" y="266.3">2</text>
<text x="320.3" y="269.8">3</text>
</g>
</svg>
